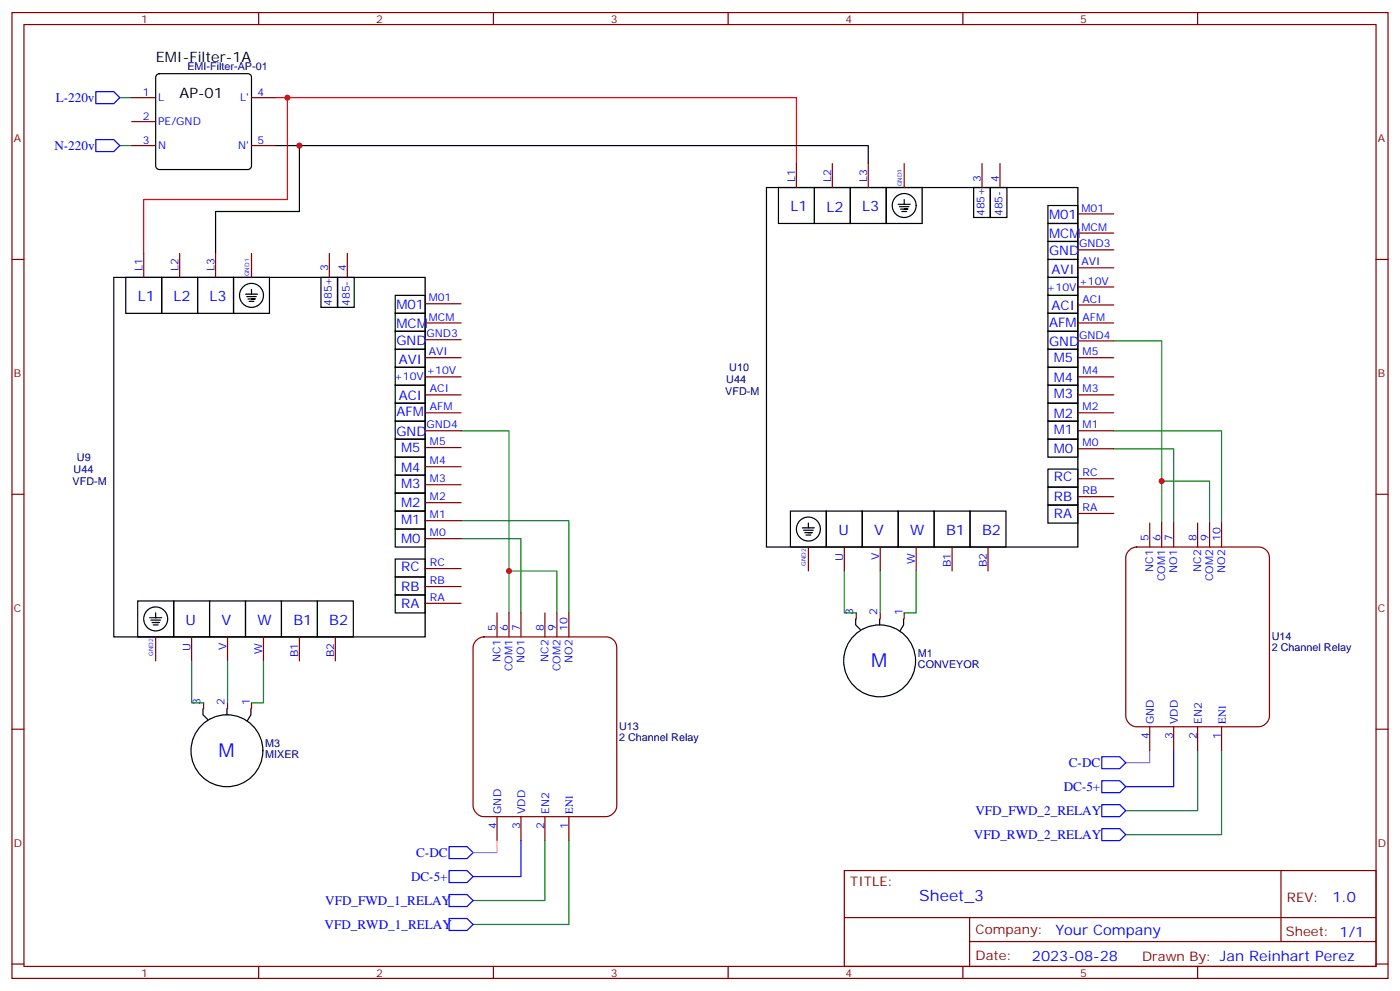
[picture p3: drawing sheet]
<svg xmlns="http://www.w3.org/2000/svg" width="412mm" height="292mm" viewBox="0 0 412 292" stroke-linecap="round" stroke-linejoin="round" font-family="sans-serif">
<g fill="none" stroke="#870000" stroke-width=".35">
<path d="M3.5 3.7h405.4v284.3h-405.4zM7.1 7.2h398.2v277.3h-398.2zM76.2 3.7v3.5M145.3 3.7v3.5M214.5 3.7v3.5M283.6 3.7v3.5M352.8 3.7v3.5M38.8 28.8h7.1M38.8 35.8h7.1M74.1 28.8h7M38.8 42.9h7.1M74.1 42.9h7"/>
<path d="M3.5 76.4h3.6M405.3 76.4h3.6M3.5 145.5h3.6M405.3 145.5h3.6M3.5 214.7h3.6M405.3 214.7h3.6M248.7 256.3h156.6v28.2h-156.6zM377.3 256.3v20.9M248.7 270.1h156.5M285.6 277.2h119.6M285.6 270.1v14.2M3.5 283.8h3.6"/>
<path d="M76.2 284.5v3.5M145.3 284.5v3.5M214.5 284.5v3.5M283.6 284.5v3.5M352.8 284.5v3.5M405.3 283.8h3.6"/>
</g>
<path d="M81.1 28.8h3.6v29.9h-42.4v15.9M84.7 28.8h149.9v19.4" fill="none" stroke="#f00" stroke-width=".35"/>
<path d="M46.1 22.1l.8-.4h26.1l.7 .2 .4 .9v26.1l-.3 .6-.8 .4h-26.1l-.6-.2-.4-.8v-26.1zM81.1 42.9h7.1v19.4h-24.7v12.3M88.2 42.9h167.6v5.3" fill="none" stroke="#000" stroke-width=".35"/>
<path d="M35.3 28.8h3.5M35.3 42.9h3.5M328.1 100.4h14.1v53.6M135.8 126.8h14.1v53.6M328.1 126.8h31.7v27.2M328.1 132.1h17.6v21.9M135.8 153.3h31.8v27.1M135.8 158.6h17.7v21.8M342.2 141.6h14.1v12.4M149.9 168.1h14.1v12.3M352.8 221v17.7h-21.2M359.8 221v24.7h-28.2" fill="none" stroke="#008700" stroke-width=".35"/>
<path d="M338.7 221v3.5h-7.1" fill="none" stroke="#f0f" stroke-width=".35"/>
<path d="M324.6 222.8h5.2l1.8 1.7-1.8 1.8h-5.2zM324.6 229.8h5.2l1.8 1.8-1.8 1.8h-5.2zM324.6 236.9h5.2l1.8 1.8-1.8 1.7h-5.2zM345.7 221v10.6h-14.1M324.6 243.9h5.2l1.8 1.8-1.8 1.8h-5.2z" fill="none" stroke="#00f" stroke-width=".35"/>
<path d="M332.4 162.2a3.4 3.4 0 0 1 2.4-1.2h36a3.2 3.2 0 0 1 3.1 3.2v46.6a3.4 3.4 0 0 1-3.1 3.2h-36a3.4 3.4 0 0 1-3.2-3.2v-46.6l.1-.7z" fill="#fff" stroke="#870000" stroke-width=".35"/>
<path d="M338.7 154v7M342.2 154v7M345.7 154v7M352.8 154v7M356.3 154v7M359.8 154v7M338.7 214v7M345.7 214v7M352.8 214v7M359.8 214v7" fill="none" stroke="#870000" stroke-width=".35"/>
<path d="M140.1 188.7a3.4 3.4 0 0 1 2.4-1.2h36a3.2 3.2 0 0 1 3.2 3.2v46.5a3.4 3.4 0 0 1-3.2 3.2h-36a3.4 3.4 0 0 1-3.2-3.2v-46.5l.1-.8z" fill="#fff" stroke="#870000" stroke-width=".35"/>
<g fill="none" stroke="#870000" stroke-width=".35">
<path d="M234.6 48.2v7M245.2 48.2v7M255.8 48.2v7M266.3 48.2v7M289.3 48.2v7M294.6 48.2v7M42.3 74.6v7.1M52.9 74.6v7.1M63.5 74.6v7.1M74.1 74.6v7.1M97 74.6v7.1M102.3 74.6v7.1"/>
<path d="M317.5 63h10.6M317.5 68.6h10.6M317.5 73.6h10.6M317.5 78.8h10.6M125.2 95.1h10.6M125.2 89.4h10.6M317.5 84.5h10.6M317.5 89.8h10.6M317.5 95.1h10.6M125.2 105.3h10.6M125.2 110.9h10.6M125.2 116.2h10.6"/>
<path d="M125.2 100h10.6M317.5 100.4h10.6M317.5 105.3h10.6M317.5 110.9h10.6M317.5 116.2h10.6M125.2 121.5h10.6M125.2 126.8h10.6M125.2 131.8h10.6M125.2 137.4h10.6M317.5 121.5h10.6M317.5 126.8h10.6M317.5 132.1h10.6"/>
<path d="M125.2 142.7h10.6M125.2 148h10.6M125.2 153.3h10.6M125.2 158.6h10.6M317.5 140.9h10.6M317.5 146.2h10.6M317.5 151.2h10.6M125.2 167.4h10.6M125.2 172.7h10.6M125.2 177.6h10.6M238.1 161v7.1M248.7 161v7.1"/>
<path d="M259.3 161v7.1M269.9 161v7.1M280.5 161v7.1M291 161v7.1M45.9 187.5v7.1M56.4 187.5v7.1M67 187.5v7.1M77.6 187.5v7.1M88.2 187.5v7.1M98.8 187.5v7.1M146.4 180.4v7.1M149.9 180.4v7.1"/>
<path d="M153.5 180.4v7.1M160.5 180.4v7.1M164 180.4v7.1M167.6 180.4v7.1M252.2 180.4v1.8M259.3 180.4v1.8M266.3 180.4v1.8M60 206.9v1.8M67 206.9v1.8M74.1 206.9v1.8M146.4 240.4v7.1M153.5 240.4v7.1"/>
<path d="M160.5 240.4v7.1M167.6 240.4v7.1"/>
</g>
<g fill="none" stroke="#000" stroke-width=".35">
<path d="M225.8 55.2h91.7v105.8h-91.7zM229.3 55.2h10.6v10.6h-10.6zM239.9 55.2h10.6v10.6h-10.6zM250.5 55.2h10.6v10.6h-10.6zM261.1 55.2h10.5v10.6h-10.5zM266.3 58.7v1.4M286.8 55.2h4.9v8.8h-4.9zM291.7 55.2h4.9v8.8h-4.9zM264.6 60.1h3.5M264.9 60.9h2.9M265.3 61.6h2.1h-1.1M265.6 62.3h1.5"/>
<path d="M308.7 76.4h8.8v5.3h-8.8zM308.7 71.1h8.8v5.3h-8.8zM308.7 65.8h8.8v5.3h-8.8zM308.7 60.5h8.8v5.3h-8.8zM33.5 81.7h91.7v105.8h-91.7zM37 81.7h10.6v10.6h-10.6zM47.6 81.7h10.6v10.6h-10.6zM58.2 81.7h10.6v10.6h-10.6zM68.8 81.7h10.6v10.6h-10.6zM72.3 86.6h3.5M72.7 87.3h2.8M73 88h2.1h-1"/>
<path d="M73.4 88.7h1.4M74.1 85.2v1.4M94.5 81.7h4.9v8.8h-4.9zM99.5 81.7h4.8v8.8h-4.8zM116.4 97.5h8.8v5.3h-8.8zM116.4 92.3h8.8v5.2h-8.8zM116.4 87h8.8v5.3h-8.8zM308.7 97.5h8.8v5.3h-8.8zM308.7 92.3h8.8v5.2h-8.8zM308.7 87h8.8v5.3h-8.8zM308.7 81.7h8.8v5.3h-8.8zM116.4 118.7h8.8v5.3h-8.8z"/>
<path d="M116.4 113.4h8.8v5.3h-8.8zM116.4 108.1h8.8v5.3h-8.8zM116.4 102.8h8.8v5.3h-8.8zM308.7 118.7h8.8v5.3h-8.8zM308.7 113.4h8.8v5.3h-8.8zM308.7 108.1h8.8v5.3h-8.8zM308.7 102.8h8.8v5.3h-8.8zM116.4 139.9h8.8v5.3h-8.8zM116.4 134.6h8.8v5.3h-8.8zM116.4 129.3h8.8v5.3h-8.8zM116.4 124h8.8v5.3h-8.8zM308.7 138.1h8.8v5.3h-8.8z"/>
<path d="M308.7 129.3h8.8v5.3h-8.8zM308.7 124h8.8v5.3h-8.8zM116.4 155.8h8.8v5.2h-8.8zM116.4 150.5h8.8v5.3h-8.8zM116.4 145.2h8.8v5.3h-8.8zM232.8 150.5h10.6v10.5h-10.6zM236.4 155.4h3.5M236.7 156.1h2.8M237.1 156.8h2.1h-1.1M237.4 157.5h1.4M238.1 154v1.4M243.4 150.5h10.6v10.5h-10.6z"/>
<path d="M254 150.5h10.6v10.5h-10.6zM264.6 150.5h10.6v10.5h-10.6zM275.2 150.5h10.6v10.5h-10.6zM285.8 150.5h10.5v10.5h-10.5zM308.7 148.7h8.8v5.3h-8.8zM308.7 143.4h8.8v5.3h-8.8zM40.6 176.9h10.6v10.6h-10.6zM51.2 176.9h10.5v10.6h-10.5zM61.7 176.9h10.6v10.6h-10.6zM72.3 176.9h10.6v10.6h-10.6zM82.9 176.9h10.6v10.6h-10.6zM93.5 176.9h10.6v10.6h-10.6z"/>
<path d="M116.4 175.2h8.8v5.2h-8.8zM116.4 169.9h8.8v5.3h-8.8zM116.4 164.6h8.8v5.3h-8.8zM44.1 181.9h3.5M44.4 182.6h2.9M44.8 183.3h2.1h-1M45.2 184h1.4M45.9 180.4v1.5M252.1 182.2v1.8l1.4 1.4M259.1 182.2v1.8M266.2 182.2v1.8l-1.1 1.7M59.8 208.7v1.7l1.4 1.4"/>
<path d="M66.9 208.7v1.7M73.9 208.7v1.7l-1.1 1.8"/>
<circle cx="266.3" cy="60.5" r="3.5"/>
<circle cx="74.1" cy="87" r="3.5"/>
<circle cx="238.1" cy="155.8" r="3.5"/>
<circle cx="45.9" cy="182.2" r="3.5"/>
<circle cx="259.1" cy="194.6" r="10.6"/>
<circle cx="66.9" cy="221" r="10.6"/>
</g>
<path d="M28.2 27h5.3l1.8 1.8-1.8 1.7h-5.3zM28.2 41.1h5.3l1.8 1.8-1.8 1.7h-5.3zM132.3 256.3h5.3l1.7 1.8-1.7 1.7h-5.3zM132.3 249.2h5.3l1.7 1.8-1.7 1.8h-5.3zM153.5 247.5v10.6h-14.2M132.3 270.4h5.3l1.7 1.8-1.7 1.7h-5.3zM132.3 263.3h5.3l1.7 1.8-1.7 1.8h-5.3z" fill="none" stroke="#00f" stroke-width=".35"/>
<path d="M248.7 168.1v12.3h3.5M259.3 168.1v12.3M269.9 168.1v12.3h-3.6M56.4 194.6v12.3h3.6M67 194.6v12.3M77.6 194.6v12.3h-3.5M160.5 247.5v17.6h-21.2M167.6 247.5v24.7h-28.3" fill="none" stroke="#008700" stroke-width=".35"/>
<path d="M146.4 247.5v3.5h-7.1" fill="none" stroke="#f0f" stroke-width=".35"/>
<g fill="#c00">
<circle cx="84.7" cy="28.8" r=".88"/>
<circle cx="88.2" cy="42.9" r=".88"/>
<circle cx="342.2" cy="141.6" r=".88"/>
<circle cx="149.9" cy="168.1" r=".88"/>
</g>
<g font-size="5.6" fill="#00f">
<text x="256.6" y="196.3">M</text>
<text x="64.4" y="222.7">M</text>
</g>
<text font-size="4.6" fill="#00f" x="270.8" y="265.3">Sheet_3</text>
<g font-size="4.2">
<text x="45.9" y="18.2">EMI-Filter-1A</text>
<text x="52.9" y="28.8">AP-01</text>
</g>
<g font-size="4.2" fill="#00f">
<text x="232.8" y="62.3">L1</text>
<text x="243.4" y="62.3">L2</text>
<text x="254" y="62.3">L3</text>
<text x="40.6" y="88.7">L1</text>
<text x="51.2" y="88.7">L2</text>
<text x="61.7" y="88.7">L3</text>
<text x="246.9" y="157.5">U</text>
<text x="257.5" y="157.5">V</text>
<text x="268.1" y="157.5">W</text>
<text x="278.7" y="157.5">B1</text>
<text x="289.3" y="157.5">B2</text>
<text x="54.7" y="184">U</text>
<text x="65.3" y="184">V</text>
<text x="75.8" y="184">W</text>
<text x="86.4" y="184">B1</text>
<text x="97" y="184">B2</text>
<text x="392.5" y="265.6">1.0</text>
<text x="310.9" y="275.1">Your Company</text>
<text x="304" y="282.9">2023-08-28</text>
</g>
<g font-size="3.9" fill="#00f">
<text x="16.4" y="30">L-220v</text>
<text x="16" y="44.1">N-220v</text>
<text x="309" y="64.4">M01</text>
<text x="309" y="70">MCM</text>
<text x="309" y="75">GND</text>
<text x="309.7" y="80.6">AVI</text>
<text x="116.8" y="90.8">M01</text>
<text x="309.7" y="91.2">ACI</text>
<text x="116.8" y="101.4">GND</text>
<text x="116.8" y="96.5">MCM</text>
<text x="309" y="96.1">AFM</text>
<text x="309" y="101.8">GND</text>
<text x="117.5" y="107.1">AVI</text>
<text x="310.4" y="106.7">M5</text>
<text x="310.4" y="112.3">M4</text>
<text x="117.5" y="117.6">ACI</text>
<text x="310.4" y="117.3">M3</text>
<text x="116.8" y="122.6">AFM</text>
<text x="310.4" y="122.9">M2</text>
<text x="116.8" y="128.2">GND</text>
<text x="310.4" y="127.9">M1</text>
<text x="118.2" y="133.2">M5</text>
<text x="310.4" y="133.5">M0</text>
<text x="118.2" y="143.7">M3</text>
<text x="118.2" y="138.8">M4</text>
<text x="310.4" y="141.6">RC</text>
<text x="118.2" y="149.4">M2</text>
<text x="310.4" y="147.6">RB</text>
<text x="118.2" y="154.3">M1</text>
<text x="310.4" y="152.6">RA</text>
<text x="118.2" y="160">M0</text>
<text x="118.2" y="168.1">RC</text>
<text x="118.2" y="174.1">RB</text>
<text x="118.2" y="179">RA</text>
<text x="314.9" y="225.7">C-DC</text>
<text x="313.3" y="232.8">DC-5+</text>
<text x="287.3" y="239.9">VFD_FWD_2_RELAY</text>
<text x="286.9" y="246.9">VFD_RWD_2_RELAY</text>
<text x="122.6" y="252.2">C-DC</text>
<text x="121.1" y="259.3">DC-5+</text>
<text x="95.8" y="266.5">VFD_FWD_1_RELAY</text>
<text x="95.6" y="273.6">VFD_RWD_1_RELAY</text>
</g>
<g font-size="3.9" fill="#800">
<text x="250.5" y="260.9">TITLE:</text>
<text x="379.1" y="265.6">REV:</text>
<text x="287.4" y="275.1">Company:</text>
<text x="378.7" y="275.7">Sheet: 1/1</text>
<text x="287.4" y="282.8">Date:</text>
<text x="336.4" y="282.8">Drawn By: Jan Reinhart Perez</text>
</g>
<g font-size="3.2" fill="#800">
<text x="41.6" y="6.7">1</text>
<text x="110.8" y="6.7">2</text>
<text x="179.9" y="6.7">3</text>
<text x="249.1" y="6.7">4</text>
<text x="318.2" y="6.7">5</text>
<text x="4.1" y="41.8">A</text>
<text x="405.9" y="41.8">A</text>
<text x="4.1" y="110.9">B</text>
<text x="405.9" y="110.9">B</text>
<text x="4.1" y="180.1">C</text>
<text x="405.9" y="180.1">C</text>
<text x="4.1" y="249.2">D</text>
<text x="405.9" y="249.2">D</text>
<text x="41.6" y="287.5">1</text>
<text x="110.8" y="287.5">2</text>
<text x="179.9" y="287.5">3</text>
<text x="249.1" y="287.5">4</text>
<text x="318.2" y="287.5">5</text>
</g>
<g font-size="3.2" fill="#000080">
<text x="55.2" y="20.6">EMI-Filter-AP-01</text>
<text x="213.9" y="112.7">U44</text>
<text x="214.8" y="109.3">U10</text>
<text x="213.6" y="116.2">VFD-M</text>
<text x="22.7" y="135.6">U9</text>
<text x="21.4" y="142.7">VFD-M</text>
<text x="21.7" y="139.2">U44</text>
<text x="374.6" y="191.7">2 Channel Relay</text>
<text x="374.7" y="188.6">U14</text>
<text x="270.4" y="196.7">CONVEYOR</text>
<text x="270.4" y="193.5">M1</text>
<text x="182.4" y="215">U13</text>
<text x="78.1" y="220">M3</text>
<text x="182.4" y="218.2">2 Channel Relay</text>
<text x="78.1" y="223.1">MIXER</text>
</g>
<g font-size="3.2" fill="#00f">
<text x="42.1" y="28.4">1</text>
<text x="46.6" y="29.8">L</text>
<text x="70.8" y="29.8">L'</text>
<text x="75.8" y="28.4">4</text>
<text x="42.1" y="35.5">2</text>
<text x="46.6" y="36.9">PE/GND</text>
<text x="42.1" y="42.5">3</text>
<text x="46.6" y="43.9">N</text>
<text x="70.2" y="43.9">N'</text>
<text x="75.8" y="42.5">5</text>
<text x="234.2" y="53.4" transform="rotate(-90 234.2 53.4)">L1</text>
<text x="244.8" y="53.4" transform="rotate(-90 244.8 53.4)">L2</text>
<text x="255.4" y="53.4" transform="rotate(-90 255.4 53.4)">L3</text>
<text x="288.9" y="53.4" transform="rotate(-90 288.9 53.4)">3</text>
<text x="294.2" y="53.4" transform="rotate(-90 294.2 53.4)">4</text>
<text x="290" y="63.7" transform="rotate(-90 290 63.7)">485+</text>
<text x="295.3" y="63.7" transform="rotate(-90 295.3 63.7)">485-</text>
<text x="318.6" y="62.3">M01</text>
<text x="318.6" y="67.9">MCM</text>
<text x="317.9" y="72.8">GND3</text>
<text x="42" y="79.9" transform="rotate(-90 42 79.9)">L1</text>
<text x="52.6" y="79.9" transform="rotate(-90 52.6 79.9)">L2</text>
<text x="63.1" y="79.9" transform="rotate(-90 63.1 79.9)">L3</text>
<text x="96.7" y="79.9" transform="rotate(-90 96.7 79.9)">3</text>
<text x="102" y="79.9" transform="rotate(-90 102 79.9)">4</text>
<text x="317.9" y="83.8">+10V</text>
<text x="318.6" y="78.1">AVI</text>
<text x="126.3" y="88.7">M01</text>
<text x="308.3" y="85.5">+10V</text>
<text x="318.9" y="89.1">ACI</text>
<text x="97.7" y="90.1" transform="rotate(-90 97.7 90.1)">485+</text>
<text x="103" y="90.1" transform="rotate(-90 103 90.1)">485-</text>
<text x="126.3" y="94.4">MCM</text>
<text x="318.9" y="94.4">AFM</text>
<text x="125.6" y="99.3">GND3</text>
<text x="317.9" y="99.7">GND4</text>
<text x="126.3" y="104.6">AVI</text>
<text x="318.9" y="104.6">M5</text>
<text x="116.1" y="112">+10V</text>
<text x="125.6" y="110.2">+10V</text>
<text x="318.9" y="110.2">M4</text>
<text x="126.6" y="115.5">ACI</text>
<text x="318.9" y="115.5">M3</text>
<text x="126.6" y="120.8">AFM</text>
<text x="318.9" y="120.8">M2</text>
<text x="125.6" y="126.1">GND4</text>
<text x="126.6" y="131.1">M5</text>
<text x="318.9" y="126.1">M1</text>
<text x="318.9" y="131.4">M0</text>
<text x="126.6" y="136.7">M4</text>
<text x="126.6" y="142">M3</text>
<text x="318.9" y="140.2">RC</text>
<text x="126.6" y="147.3">M2</text>
<text x="318.9" y="145.5">RB</text>
<text x="126.6" y="152.6">M1</text>
<text x="318.9" y="150.5">RA</text>
<text x="126.6" y="157.9">M0</text>
<text x="338.3" y="159.3" transform="rotate(-90 338.3 159.3)">5</text>
<text x="341.8" y="159.3" transform="rotate(-90 341.8 159.3)">6</text>
<text x="345.4" y="159.3" transform="rotate(-90 345.4 159.3)">7</text>
<text x="352.4" y="159.3" transform="rotate(-90 352.4 159.3)">8</text>
<text x="356" y="159.3" transform="rotate(-90 356 159.3)">9</text>
<text x="359.5" y="159.3" transform="rotate(-90 359.5 159.3)">10</text>
<text x="126.6" y="166.7">RC</text>
<text x="248.4" y="165.1" transform="rotate(-90 248.4 165.1)">U</text>
<text x="258.9" y="165" transform="rotate(-90 258.9 165)">V</text>
<text x="269.5" y="165.9" transform="rotate(-90 269.5 165.9)">W</text>
<text x="280.1" y="167" transform="rotate(-90 280.1 167)">B1</text>
<text x="290.7" y="167" transform="rotate(-90 290.7 167)">B2</text>
<text x="126.6" y="172">RB</text>
<text x="339.7" y="168.4" transform="rotate(-90 339.7 168.4)">NC1</text>
<text x="343.3" y="171.2" transform="rotate(-90 343.3 171.2)">COM1</text>
<text x="346.8" y="168.6" transform="rotate(-90 346.8 168.6)">NO1</text>
<text x="353.8" y="168.4" transform="rotate(-90 353.8 168.4)">NC2</text>
<text x="357.4" y="171.2" transform="rotate(-90 357.4 171.2)">COM2</text>
<text x="360.9" y="168.6" transform="rotate(-90 360.9 168.6)">NO2</text>
<text x="126.6" y="176.9">RA</text>
<text x="146" y="185.7" transform="rotate(-90 146 185.7)">5</text>
<text x="149.6" y="185.7" transform="rotate(-90 149.6 185.7)">6</text>
<text x="153.1" y="185.7" transform="rotate(-90 153.1 185.7)">7</text>
<text x="160.2" y="185.7" transform="rotate(-90 160.2 185.7)">8</text>
<text x="163.7" y="185.7" transform="rotate(-90 163.7 185.7)">9</text>
<text x="167.2" y="185.7" transform="rotate(-90 167.2 185.7)">10</text>
<text x="251.4" y="181.2" transform="rotate(-90 251.4 181.2)">3</text>
<text x="258.4" y="181.2" transform="rotate(-90 258.4 181.2)">2</text>
<text x="265.8" y="181.2" transform="rotate(-90 265.8 181.2)">1</text>
<text x="56.1" y="191.6" transform="rotate(-90 56.1 191.6)">U</text>
<text x="66.7" y="191.4" transform="rotate(-90 66.7 191.4)">V</text>
<text x="77.3" y="192.4" transform="rotate(-90 77.3 192.4)">W</text>
<text x="87.8" y="193.5" transform="rotate(-90 87.8 193.5)">B1</text>
<text x="98.4" y="193.5" transform="rotate(-90 98.4 193.5)">B2</text>
<text x="147.5" y="194.8" transform="rotate(-90 147.5 194.8)">NC1</text>
<text x="151" y="197.6" transform="rotate(-90 151 197.6)">COM1</text>
<text x="154.5" y="195.1" transform="rotate(-90 154.5 195.1)">NO1</text>
<text x="161.6" y="194.8" transform="rotate(-90 161.6 194.8)">NC2</text>
<text x="165.1" y="197.6" transform="rotate(-90 165.1 197.6)">COM2</text>
<text x="168.6" y="195.1" transform="rotate(-90 168.6 195.1)">NO2</text>
<text x="59.1" y="207.6" transform="rotate(-90 59.1 207.6)">3</text>
<text x="66.1" y="207.6" transform="rotate(-90 66.1 207.6)">2</text>
<text x="73.6" y="207.6" transform="rotate(-90 73.6 207.6)">1</text>
<text x="339.9" y="213.2" transform="rotate(-90 339.9 213.2)">GND</text>
<text x="346.9" y="213.2" transform="rotate(-90 346.9 213.2)">VDD</text>
<text x="354" y="213.2" transform="rotate(-90 354 213.2)">EN2</text>
<text x="361.1" y="213.2" transform="rotate(-90 361.1 213.2)">EN1</text>
<text x="338.5" y="217.6" transform="rotate(-90 338.5 217.6)">4</text>
<text x="345.5" y="217.6" transform="rotate(-90 345.5 217.6)">3</text>
<text x="352.6" y="217.6" transform="rotate(-90 352.6 217.6)">2</text>
<text x="359.6" y="217.6" transform="rotate(-90 359.6 217.6)">1</text>
<text x="147.6" y="239.6" transform="rotate(-90 147.6 239.6)">GND</text>
<text x="154.7" y="239.6" transform="rotate(-90 154.7 239.6)">VDD</text>
<text x="161.7" y="239.6" transform="rotate(-90 161.7 239.6)">EN2</text>
<text x="168.8" y="239.6" transform="rotate(-90 168.8 239.6)">EN1</text>
<text x="146.2" y="244.1" transform="rotate(-90 146.2 244.1)">4</text>
<text x="153.3" y="244.1" transform="rotate(-90 153.3 244.1)">3</text>
<text x="160.3" y="244.1" transform="rotate(-90 160.3 244.1)">2</text>
<text x="167.4" y="244.1" transform="rotate(-90 167.4 244.1)">1</text>
</g>
<g font-size="1.8" fill="#00f">
<text x="265.6" y="54.9" transform="rotate(-90 265.6 54.9)">GND1</text>
<text x="73.4" y="81.3" transform="rotate(-90 73.4 81.3)">GND1</text>
<text x="237.4" y="166.6" transform="rotate(-90 237.4 166.6)">GND2</text>
<text x="45.2" y="193" transform="rotate(-90 45.2 193)">GND2</text>
</g>
</svg>
